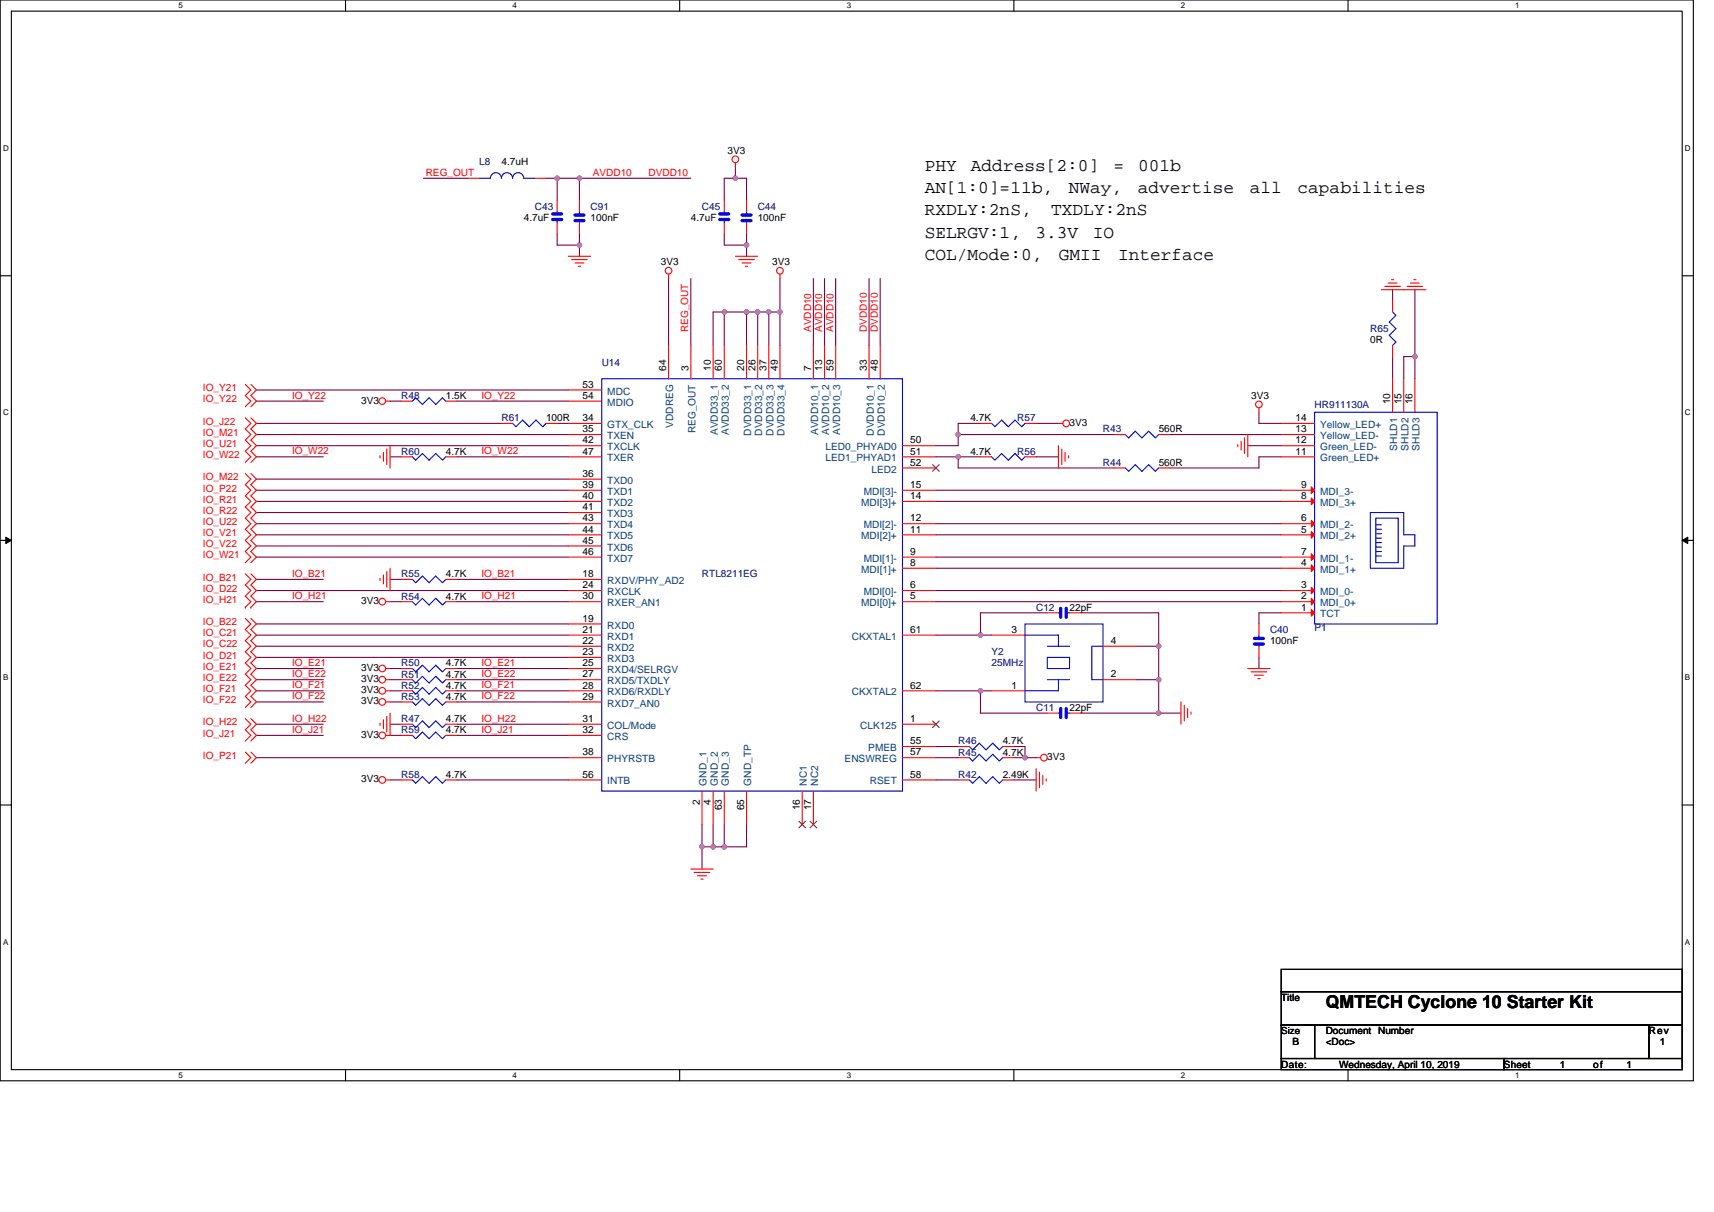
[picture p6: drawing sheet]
<svg xmlns="http://www.w3.org/2000/svg" width="297mm" height="210mm" viewBox="0 0 297 210" stroke-linecap="round" stroke-linejoin="round" font-family="sans-serif">
<path d="M0 0h293.5v187.2h-293.5zM2 1.9h289.5v183.4h-289.5z" fill="none" stroke="#000" stroke-width=".19"/>
<g fill="#fff">
<path d="M30.9 .2h.8v1.5h-.8z"/>
<path d="M30.9 185.5h.8v1.6h-.8z"/>
</g>
<path d="M59.9 0v1.9M59.9 185.3v1.9" fill="none" stroke="#000" stroke-width=".19"/>
<g fill="#fff">
<path d="M88.8 .2h.8v1.5h-.8z"/>
<path d="M88.8 185.5h.8v1.6h-.8z"/>
</g>
<path d="M117.8 0v1.9M117.8 185.3v1.9" fill="none" stroke="#000" stroke-width=".19"/>
<g fill="#fff">
<path d="M146.7 .2h.8v1.5h-.8z"/>
<path d="M146.7 185.5h.8v1.6h-.8z"/>
</g>
<path d="M175.7 0v1.9M175.7 185.3v1.9" fill="none" stroke="#000" stroke-width=".19"/>
<g fill="#fff">
<path d="M204.7 .2h.7v1.5h-.7z"/>
<path d="M204.7 185.5h.7v1.6h-.7z"/>
</g>
<path d="M233.6 0v1.9M233.6 185.3v1.9" fill="none" stroke="#000" stroke-width=".19"/>
<g fill="#fff">
<path d="M262.6 .2h.7v1.5h-.7z"/>
<path d="M262.6 185.5h.7v1.6h-.7z"/>
<path d="M.5 24.9h1v1.5h-1z"/>
<path d="M292 24.9h1v1.5h-1z"/>
<path d="M.5 70.7h1v1.5h-1z"/>
<path d="M292 70.7h1v1.5h-1z"/>
</g>
<path d="M0 47.8h2M291.5 47.8h2" fill="none" stroke="#000" stroke-width=".19"/>
<g fill="#fff">
<path d="M.5 116.5h.9v1.6h-.9z"/>
<path d="M292 116.5h.9v1.6h-.9z"/>
</g>
<path d="M0 93.6h2M291.5 93.6h2" fill="none" stroke="#000" stroke-width=".19"/>
<path d="M1 93.1l1 .5-1 .6zM291.5 93.6l1-.5v1.1z" fill="#000"/>
<path d="M1 93.1l1 .5-1 .6zM291.5 93.6l1-.5v1.1z" fill="none" stroke="#000" stroke-width=".17"/>
<g fill="#fff">
<path d="M.5 162.4h.9v1.5h-.9z"/>
<path d="M292 162.4h.9v1.5h-.9z"/>
</g>
<path d="M0 139.5h2M291.5 139.5h2M222 167.9h69.5v3.9h-69.5zM222 171.8h69.5v5.8h-69.5zM222 177.6h5.8v5.8h-5.8zM227.8 177.6h57.9v5.8h-57.9zM285.7 177.6h5.8v5.8h-5.8zM222 183.4h38.6v1.9h-38.6zM260.6 183.4h30.9v1.9h-30.9z" fill="none" stroke="#000" stroke-width=".19"/>
<g fill="none" stroke="#800040" stroke-width=".19">
<path d="M73.4 30.9h7.7M94.6 30.9h2M96.6 30.9v3.8M96.6 30.9h3.8M100.4 30.9h19.3M100.4 30.9v3.8M127.4 30.9h2v3.8M127.4 30.9h-1.9v3.8M127.4 29v1.9M96.6 40.5v2h3.8M100.4 42.5v1.9M100.4 40.5v2"/>
<path d="M115.9 48.3v11.5M119.7 48.3v11.5M125.5 40.5v2h3.9M125.5 54.1v5.7M125.5 54.1h-1.9v5.7M125.5 54.1h3.9M129.4 42.5v1.9M129.4 54.1h1.9M129.4 40.5v2M129.4 54.1v5.7M131.3 54.1h1.9M131.3 54.1v5.7"/>
<path d="M133.2 54.1h2M133.2 54.1v5.7M135.2 54.1v5.7M135.2 48.3v5.8M141 48.3v11.5M142.9 48.3v11.5M144.8 48.3v11.5M150.6 48.3v11.5M152.5 48.3v11.5M241.3 50.2v1.9M245.2 50.2v11.6M44.4 67.6h54.1"/>
<path d="M44.4 79.1h11.6M44.4 69.5h11.6M44.4 73.4h42.5M44.4 75.3h54.1M44.4 77.2h54.1M67.6 69.5h1.9M67.6 79.1h1.9M79.2 69.5h19.3M79.2 79.1h19.3M96.6 73.4h1.9M162.2 79.1h3.9M166.1 75.3h27"/>
<path d="M166.1 79.1h3.8M166.1 75.3v1.9h-3.9M166.1 79.1v2h27M169.9 73.4h-3.8v1.9M179.6 79.1h3.8M179.6 73.4h3.8M202.7 75.3h19.3M216.2 77.2h5.8M218.2 71.4v2h3.8M222 79.1h-3.8v2h-15.5M241.3 61.8v3.8M245.2 61.8h-1.9v3.8"/>
<path d="M245.2 61.8v3.8M44.4 83h54.1M44.4 84.9h54.1M44.4 86.9h54.1M44.4 88.8h54.1M44.4 90.7h54.1M44.4 92.7h54.1M44.4 94.6h54.1M44.4 96.5h54.1M162.2 84.9h59.8M162.2 86.9h59.8M162.2 90.7h59.8"/>
<path d="M162.2 92.7h59.8M162.2 96.5h59.8M162.2 98.5h59.8M44.4 100.4h11.6M44.4 108.1h54.1M44.4 110h54.1M44.4 112h54.1M44.4 113.9h54.1M44.4 102.3h54.1M44.4 115.8h11.6M44.4 117.8h11.6M44.4 119.7h11.6"/>
<path d="M44.4 104.2h11.6M67.6 115.8h1.9M67.6 117.8h1.9M67.6 119.7h1.9M67.6 104.2h1.9M67.6 100.4h1.9M79.2 115.8h19.3M79.2 117.8h19.3M79.2 119.7h19.3M79.2 104.2h19.3M79.2 100.4h19.3M162.2 119.7h7.7"/>
<path d="M162.2 110h7.7M162.2 102.3h59.8M162.2 104.2h59.8M169.9 110h1.9M169.9 119.7v3.8h11.6M169.9 119.7h1.9M181.5 106.2h-11.6v3.8M187.3 106.2h13.5v5.8M196.9 112h3.9M196.9 117.8h3.9M200.8 117.8v5.7M200.8 112v5.8"/>
<path d="M218.2 113.9v1.9M222 106.2h-3.8v1.9M44.4 121.6h11.6M44.4 125.5h11.6M44.4 127.4h11.6M44.4 131.3h54.1M67.6 125.5h1.9M67.6 121.6h1.9M67.6 135.1h1.9M67.6 127.4h1.9M79.2 125.5h19.3M79.2 121.6h19.3"/>
<path d="M79.2 127.4h19.3M79.2 135.1h19.3M162.2 135.1h3.9M162.2 131.3h3.9M162.2 129.3h3.9M175.7 135.1h3.9M175.7 131.3h1.9M175.7 129.3h1.9v2M177.6 131.3h2M187.3 123.5h13.5M200.8 123.5h3.9M121.7 146.7h1.9"/>
<path d="M121.7 142.8v3.9M121.7 146.7v3.9M123.6 146.7h1.9M123.6 142.8v3.9M125.5 142.8v3.9M129.4 142.8v3.9h-3.9"/>
</g>
<g fill="#f0f" stroke="#f0f" stroke-width=".19">
<circle cx="123.6" cy="146.7" r=".38"/>
<circle cx="121.7" cy="146.7" r=".38"/>
<circle cx="125.5" cy="146.7" r=".38"/>
<circle cx="169.9" cy="110" r=".38"/>
<circle cx="200.8" cy="112" r=".38"/>
<circle cx="200.8" cy="123.5" r=".38"/>
<circle cx="200.8" cy="117.8" r=".38"/>
<circle cx="169.9" cy="119.7" r=".38"/>
<circle cx="166.1" cy="75.3" r=".38"/>
<circle cx="166.1" cy="79.1" r=".38"/>
<circle cx="177.6" cy="131.3" r=".38"/>
<circle cx="96.6" cy="30.9" r=".38"/>
<circle cx="100.4" cy="42.5" r=".38"/>
<circle cx="100.4" cy="30.9" r=".38"/>
<circle cx="129.4" cy="42.5" r=".38"/>
<circle cx="127.4" cy="30.9" r=".38"/>
<circle cx="245.2" cy="61.8" r=".38"/>
<circle cx="125.5" cy="54" r=".38"/>
<circle cx="129.4" cy="54" r=".38"/>
<circle cx="133.2" cy="54" r=".38"/>
<circle cx="131.3" cy="54" r=".38"/>
<circle cx="135.2" cy="54" r=".38"/>
</g>
<g fill="none" stroke="#f00" stroke-width=".19">
<path d="M81.1 30.9h1.9M92.7 30.9h1.9M96.6 34.7v2M96.6 38.6v1.9M100.4 38.6v1.9M100.4 34.7v2M125.5 34.7v2M125.5 38.6v1.9M127.4 28.2v.8M129.4 38.6v1.9M129.4 34.7v2M98.5 44.4h3.9"/>
<path d="M99.1 45h2.7M99.6 45.6h1.6M100.2 46.1h.4M115.9 47.5v.8M115.9 59.8v5.8M119.7 59.8v5.8M123.6 59.8v5.8M125.5 59.8v5.8M127.4 44.4h3.9M128 45h2.7M128.6 45.6h1.6M129.2 46.1h.4"/>
<path d="M129.4 59.8v5.8M131.3 59.8v5.8M133.2 59.8v5.8M135.2 47.5v.8M135.2 59.8v5.8M141 59.8v5.8M142.9 59.8v5.8M144.8 59.8v5.8M150.6 59.8v5.8M152.5 59.8v5.8M239.4 50.2h7.7M240 49.6h2.7"/>
<path d="M240.6 49h1.5M241.1 48.5h.4M241.3 52.1v2M241.3 59.8v2M243.8 49.6h2.8M244.4 49h1.6M245 48.5h.4M42.5 72.4l1 1-1 .9 1 1-1 1 1 .9-1 1 1 .9-1 1M42.5 66.6l1 1-1 .9 1 1-1 1M43.5 72.4l.9 1-.9 .9 .9 1-.9 1 .9 .9-.9 1 .9 .9-.9 1M43.5 66.6l.9 1-.9 .9 .9 1-.9 1M65.9 79v.3"/>
<path d="M66.4 78.4v1.5M66.8 69.5h.8M67 77.8v2.7M67.6 77.2v3.9M69.5 69.5h2M69.5 79.1h2M77.3 69.5h1.9M77.3 79.1h1.9M86.9 73.4h1.9M94.6 73.4h2M98.5 73.4h5.8M98.5 75.3h5.8"/>
<path d="M98.5 77.2h5.8M98.5 79.1h5.8M98.5 67.6h5.8M98.5 69.5h5.8M156.4 77.2h5.8M156.4 79.1h5.8M169.9 79.1h1.9M169.9 73.4h1.9M177.6 79.1h2M177.6 73.4h2M183.4 73.4h.8M183.4 77.2v3.9"/>
<path d="M184 77.8v2.7M184.6 78.4v1.5M185.2 79v.3M193.1 75.3h1.9M200.8 75.3h1.9M214.5 77v.4M215.1 76.4v1.6M215.7 75.9v2.7M216.2 75.3v3.8M218.2 70.7v.7M222 79.1h5.8M222 77.2h5.8"/>
<path d="M222 75.3h5.8M222 73.4h5.8M241.3 65.6v5.8M243.3 65.6v5.8M245.2 65.6v5.8M42.5 99.4l1 1-1 .9 1 1-1 1 1 .9-1 1M42.5 82l1 1-1 1 1 .9-1 1 1 1-1 .9 1 1-1 1 1 .9-1 1 1 1-1 .9 1 1-1 1 1 .9-1 1M43.5 99.4l.9 1-.9 .9 .9 1-.9 1 .9 .9-.9 1M43.5 82l.9 1-.9 1 .9 .9-.9 1 .9 1-.9 .9 .9 1-.9 1 .9 .9-.9 1 .9 1-.9 .9 .9 1-.9 1 .9 .9-.9 1M66.4 99.6v1.6M67 99v2.7M67.6 98.5v3.8"/>
<path d="M98.5 83h5.8M98.5 84.9h5.8M98.5 86.9h5.8M98.5 88.8h5.8M98.5 90.7h5.8M98.5 92.7h5.8M98.5 94.6h5.8M98.5 96.5h5.8M156.4 98.5h5.8M156.4 96.5h5.8M156.4 92.7h5.8M156.4 90.7h5.8"/>
<path d="M156.4 86.9h5.8M156.4 84.9h5.8M156.4 81.1h5.8M193.1 81.1h1.9M200.8 81.1h1.9M222 98.5h5.8M222 96.5h5.8M222 92.7h5.8M222 90.7h5.8M222 86.9h5.8M222 84.9h5.8M42.5 107.1l1 1-1 1 1 .9-1 1 1 1-1 .9 1 1-1 1 1 .9-1 1 1 1-1 .9 1 1-1 1 1 .9-1 1"/>
<path d="M42.5 105.2h.1M43.5 107.1l.9 1-.9 1 .9 .9-.9 1 .9 1-.9 .9 .9 1-.9 1 .9 .9-.9 1 .9 1-.9 .9 .9 1-.9 1 .9 .9-.9 1M43.5 105.2h.1M65.9 100.2v.4M66.8 115.8h.8M66.8 117.8h.8M66.8 119.7h.8M66.8 104.2h.8M69.5 100.4h2M69.5 115.8h2M69.5 117.8h2M69.5 119.7h2"/>
<path d="M69.5 104.2h2M77.3 100.4h1.9M77.3 115.8h1.9M77.3 117.8h1.9M77.3 119.7h1.9M77.3 104.2h1.9M98.5 100.4h5.8M98.5 108.1h5.8M98.5 110h5.8M98.5 112h5.8M98.5 113.9h5.8M98.5 102.3h5.8"/>
<path d="M98.5 115.8h5.8M98.5 117.8h5.8M98.5 119.7h5.8M98.5 104.2h5.8M156.4 104.2h5.8M156.4 102.3h5.8M156.4 110h5.8M156.4 119.7h5.8M171.8 119.7h5.8M171.8 110h5.8M181.5 106.2h1.9M185.4 106.2h1.9"/>
<path d="M191.1 117.8h5.8M191.1 112h5.8M216.2 115.8h3.9M216.8 116.4h2.7M217.4 117h1.5M218 117.6h.4M218.2 112v1.9M218.2 108.1v1.9M222 104.2h5.8M222 102.3h5.8M222 106.2h5.8M42.5 124.5l1 1-1 .9 1 1-1 1"/>
<path d="M42.5 130.3l1 1-1 .9M43.5 124.5l.9 1-.9 .9 .9 1-.9 1M43.5 130.3l.9 1-.9 .9M65.9 125.3v.4M66.4 124.7v1.6M66.8 121.6h.8M66.8 135.1h.8M67 124.1v2.7M67.6 123.5v3.9h-.8M69.5 125.5h2M69.5 135.1h2M69.5 127.4h2"/>
<path d="M69.5 121.6h2M77.3 125.5h1.9M77.3 135.1h1.9M77.3 127.4h1.9M77.3 121.6h1.9M98.5 121.6h5.8M98.5 125.5h5.8M98.5 127.4h5.8M98.5 131.3h5.8M98.5 135.1h5.8M121.7 137.1v5.7M123.6 137.1v5.7"/>
<path d="M125.5 137.1v5.7M129.4 137.1v5.7M139 137.1v5.7M141 137.1v5.7M156.4 125.5h5.8M156.4 129.3h5.8M156.4 131.3h5.8M156.4 135.1h5.8M166.1 131.3h1.9M166.1 129.3h1.9M166.1 135.1h1.9M173.8 131.3h1.9"/>
<path d="M173.8 129.3h1.9M173.8 135.1h1.9M179.6 131.3h.7M179.6 133.2v3.9M180.1 133.8v2.7M180.7 134.4v1.5M181.3 134.9v.4M181.5 123.5h1.9M185.4 123.5h1.9M204.7 121.6v3.9M205.2 122.2v2.7M205.8 122.8v1.5"/>
<path d="M206.4 123.4v.3M119.7 150.6h3.9M120.3 151.1h2.7M120.9 151.7h1.5M121.5 152.3h.3"/>
<circle cx="127.4" cy="27.6" r=".58"/>
<circle cx="115.9" cy="46.9" r=".58"/>
<circle cx="135.2" cy="46.9" r=".58"/>
<circle cx="66.2" cy="69.5" r=".58"/>
<circle cx="184.8" cy="73.4" r=".58"/>
<circle cx="218.2" cy="70.1" r=".58"/>
<circle cx="66.2" cy="104.2" r=".58"/>
<circle cx="66.2" cy="117.8" r=".58"/>
<circle cx="66.2" cy="119.7" r=".58"/>
<circle cx="66.2" cy="115.8" r=".58"/>
<circle cx="66.2" cy="135.1" r=".58"/>
<circle cx="66.2" cy="121.6" r=".58"/>
<circle cx="66.2" cy="127.4" r=".58"/>
<circle cx="180.9" cy="131.3" r=".58"/>
</g>
<g fill="none" stroke="#00f" stroke-width=".19">
<path d="M83 30.9h2a.96 .96 0 0 1 .9-1 .96 .96 0 0 1 1 1 .97 .97 0 0 1 1-1 .97 .97 0 0 1 .9 1 .97 .97 0 0 1 1-1 .97 .97 0 0 1 1 1h1.9M96.6 38v.6M96.6 36.7v.4M100.4 38.2v.4M100.4 36.7v.6M125.5 38v.6M125.5 36.7v.4M129.4 38.2v.4M129.4 36.7v.6M241.3 54.1l.6 .5-1.1 1.2 1.1 1.1-1.1 1.2 1.1 1.2-.6 .5M77.3 69.5l-.6-.6-1.2 1.2-1.1-1.2-1.2 1.2-1.2-1.2-.5 .6M77.3 79.1l-.6 .6-1.2-1.1-1.1 1.1-1.2-1.1-1.2 1.1-.5-.6"/>
<path d="M94.6 73.4l-.5 .5-1.2-1.1-1.2 1.1-1.1-1.1-1.2 1.1-.6-.5M104.3 65.6h52.1v71.5h-52.1zM171.8 79.1l.6 .6 1.2-1.1 1.1 1.1 1.2-1.1 1.2 1.1 .5-.6M171.8 73.4l.6 .5 1.2-1.1 1.1 1.1 1.2-1.1 1.2 1.1 .5-.5M200.8 75.3l-.6 .6-1.1-1.2-1.2 1.2-1.2-1.2-1.1 1.2-.6-.6M227.8 71.4h21.3v36.7h-21.3zM200.8 81.1l-.6 .6-1.1-1.2-1.2 1.2-1.2-1.2-1.1 1.2-.6-.6M237.5 88.8h5.8v3.9h1.9v1.9h-1.9v3.9h-5.8zM238.4 89.8h3.9v7.7h-3.9zM238.4 94.8h1M238.4 94h1M238.4 96.3h1"/>
<path d="M238.4 93.2h1M238.4 95.6h1M238.4 92.5h1M238.4 91.7h1M238.4 90.9h1M77.3 100.4l-.6 .6-1.2-1.2-1.1 1.2-1.2-1.2-1.2 1.2-.5-.6M77.3 115.8l-.6 .6-1.2-1.2-1.1 1.2-1.2-1.2-1.2 1.2-.5-.6M77.3 117.8l-.6 .5-1.2-1.1-1.1 1.1-1.2-1.1-1.2 1.1-.5-.5M77.3 119.7l-.6 .6-1.2-1.2-1.1 1.2-1.2-1.2-1.2 1.2-.5-.6M77.3 104.2l-.6 .6-1.2-1.1-1.1 1.1-1.2-1.1-1.2 1.1-.5-.6M177.6 108.1h13.5v13.5h-13.5zM177.6 110h5.8v2"/>
<path d="M181.5 113.9h3.9v1.9h-3.9zM181.5 117.8h3.9M181.5 112h3.9M183.4 117.8v1.9h-5.8M183.4 106.2h.4M184.8 106.2h.6M191.1 112h-1.9v5.8h1.9M218.2 111.6v.4M218.2 110v.6M77.3 125.5l-.6 .6-1.2-1.2-1.1 1.2-1.2-1.2-1.2 1.2-.5-.6M77.3 135.1l-.6 .6-1.2-1.1-1.1 1.1-1.2-1.1-1.2 1.1-.5-.6M77.3 127.4l-.6 .6-1.2-1.2-1.1 1.2-1.2-1.2-1.2 1.2-.5-.6"/>
<path d="M77.3 121.6l-.6 .6-1.2-1.2-1.1 1.2-1.2-1.2-1.2 1.2-.5-.6M173.8 131.3l-.6 .5-1.2-1.1-1.1 1.1-1.2-1.1-1.1 1.1-.6-.5M173.8 129.3l-.6 .6-1.2-1.1-1.1 1.1-1.2-1.1-1.1 1.1-.6-.6M173.8 135.1l-.6 .6-1.2-1.1-1.1 1.1-1.2-1.1-1.1 1.1-.6-.6M183.4 123.5h.4M184.8 123.5h.6"/>
</g>
<g fill="#f00" stroke="#f00" stroke-width=".19">
<path d="M227.2 103.7l.6 .5-.6 .6z"/>
<path d="M227.2 101.7l.6 .6-.6 .6z"/>
<path d="M227.2 97.9l.6 .6-.6 .5z"/>
<path d="M227.2 95.9l.6 .6-.6 .6z"/>
<path d="M227.2 92.1l.6 .6-.6 .5z"/>
<path d="M227.2 90.2l.6 .5-.6 .6z"/>
<path d="M227.2 86.3l.6 .6-.6 .5z"/>
<path d="M227.2 84.4l.6 .5-.6 .6z"/>
<path d="M227.2 105.6l.6 .6-.6 .5z"/>
</g>
<g fill="none" stroke="#00f" stroke-width=".58">
<path d="M95.8 38h1.5M95.8 37.1h1.5M99.6 38.2h1.6M99.6 37.3h1.6M124.7 38h1.6M124.7 37.1h1.6M128.6 38.2h1.6M128.6 37.3h1.6M183.8 105.4v1.5M184.8 105.4v1.5M217.4 111.6h1.5M217.4 110.6h1.5"/>
<path d="M183.8 122.8v1.5M184.8 122.8v1.5"/>
</g>
<path d="M161.6 80.5l1.2 1.2M162.8 80.5l-1.2 1.2M161.6 124.9l1.2 1.2M162.8 124.9l-1.2 1.2M138.5 142.3l1.1 1.1M139.6 142.3l-1.2 1.1M140.4 142.3l1.1 1.1M141.5 142.3l-1.1 1.1" fill="none" stroke="#804000" stroke-width=".17"/>
<g font-size="3.1">
<text x="160.3" y="29.6">PHY</text>
<text x="168.3" y="29.6">Address[2:0]</text>
<text x="192.9" y="29.6">=</text>
<text x="197.2" y="29.6">001b</text>
<text x="160.3" y="33.5">AN[1:0]=11b,</text>
<text x="185.2" y="33.5">NWay,</text>
<text x="197.2" y="33.5">advertise</text>
<text x="216.6" y="33.5">all</text>
<text x="224.9" y="33.5">capabilities</text>
<text x="160.3" y="37.3">RXDLY:2nS,</text>
<text x="160.3" y="41.2">SELRGV:1,</text>
<text x="179.4" y="41.2">3.3V</text>
<text x="182.2" y="37.3">TXDLY:2nS</text>
<text x="189.4" y="41.2">IO</text>
<text x="160.3" y="45">COL/Mode:0,</text>
<text x="183.5" y="45">GMII</text>
<text x="193.8" y="45">Interface</text>
<text x="229.8" y="174.6">QMTECH Cyclone 10 Starter Kit</text>
</g>
<g font-size="1.7" fill="#000080">
<text x="83" y="28.6">L8</text>
<text x="92.7" y="36.3">C43</text>
<text x="102.4" y="36.3">C91</text>
<text x="121.7" y="36.3">C45</text>
<text x="131.3" y="36.3">C44</text>
<text x="237.5" y="57.6">R65</text>
<text x="104.3" y="63.3">U14</text>
<text x="69.5" y="69.1">R48</text>
<text x="227.8" y="70.7">HR911130A</text>
<text x="86.9" y="73">R61</text>
<text x="176.3" y="73">R57</text>
<text x="191.1" y="74.9">R43</text>
<text x="69.5" y="78.8">R60</text>
<text x="176.3" y="78.8">R56</text>
<text x="191.1" y="80.7">R44</text>
<text x="69.5" y="100">R55</text>
<text x="121.7" y="100">RTL8211EG</text>
<text x="69.5" y="103.9">R54</text>
<text x="179.6" y="105.8">C12</text>
<text x="171.8" y="113.5">Y2</text>
<text x="220.1" y="109.7">C40</text>
<text x="227.8" y="109.3">P1</text>
<text x="69.5" y="115.5">R50</text>
<text x="69.5" y="117.4">R51</text>
<text x="69.5" y="119.3">R52</text>
<text x="171.8" y="115.5">25MHz</text>
<text x="69.5" y="125.1">R47</text>
<text x="69.5" y="121.3">R53</text>
<text x="179.6" y="123.2">C11</text>
<text x="69.5" y="127">R59</text>
<text x="166.1" y="130.9">R45</text>
<text x="166.1" y="129">R46</text>
<text x="69.5" y="134.8">R58</text>
<text x="166.1" y="134.8">R42</text>
</g>
<g font-size="1.7">
<text x="86.9" y="28.6">4.7uH</text>
<text x="126.1" y="26.7">3V3</text>
<text x="90.8" y="38.2">4.7uF</text>
<text x="102.4" y="38.2">100nF</text>
<text x="119.7" y="38.2">4.7uF</text>
<text x="131.3" y="38.2">100nF</text>
<text x="114.5" y="46">3V3</text>
<text x="133.8" y="46">3V3</text>
<text x="237.5" y="59.5">0R</text>
<text x="115.5" y="64.3" transform="rotate(-90 115.5 64.3)">64</text>
<text x="119.3" y="64.3" transform="rotate(-90 119.3 64.3)">3</text>
<text x="123.2" y="64.3" transform="rotate(-90 123.2 64.3)">10</text>
<text x="125.1" y="64.3" transform="rotate(-90 125.1 64.3)">60</text>
<text x="129" y="64.3" transform="rotate(-90 129 64.3)">20</text>
<text x="130.9" y="64.3" transform="rotate(-90 130.9 64.3)">26</text>
<text x="132.8" y="64.3" transform="rotate(-90 132.8 64.3)">37</text>
<text x="134.8" y="64.3" transform="rotate(-90 134.8 64.3)">49</text>
<text x="140.6" y="64.3" transform="rotate(-90 140.6 64.3)">7</text>
<text x="142.5" y="64.3" transform="rotate(-90 142.5 64.3)">13</text>
<text x="144.4" y="64.3" transform="rotate(-90 144.4 64.3)">59</text>
<text x="150.2" y="64.3" transform="rotate(-90 150.2 64.3)">33</text>
<text x="152.1" y="64.3" transform="rotate(-90 152.1 64.3)">48</text>
<text x="62.6" y="69.9">3V3</text>
<text x="77.3" y="69.1">1.5K</text>
<text x="101" y="67.2">53</text>
<text x="101" y="69.1">54</text>
<text x="216.8" y="69.1">3V3</text>
<text x="240.9" y="70.1" transform="rotate(-90 240.9 70.1)">10</text>
<text x="242.9" y="70.1" transform="rotate(-90 242.9 70.1)">15</text>
<text x="244.8" y="70.1" transform="rotate(-90 244.8 70.1)">16</text>
<text x="94.6" y="73">100R</text>
<text x="101" y="73">34</text>
<text x="101" y="74.9">35</text>
<text x="101" y="76.8">42</text>
<text x="157.8" y="76.8">50</text>
<text x="168.2" y="73">4.7K</text>
<text x="185.4" y="73.8">3V3</text>
<text x="200.8" y="74.9">560R</text>
<text x="224.5" y="76.8">12</text>
<text x="224.5" y="74.9">13</text>
<text x="224.5" y="73">14</text>
<text x="77.3" y="78.8">4.7K</text>
<text x="101" y="82.6">36</text>
<text x="101" y="78.8">47</text>
<text x="157.8" y="80.7">52</text>
<text x="157.8" y="78.8">51</text>
<text x="168.2" y="78.8">4.7K</text>
<text x="200.8" y="80.7">560R</text>
<text x="224.5" y="78.8">11</text>
<text x="101" y="84.5">39</text>
<text x="101" y="86.5">40</text>
<text x="101" y="88.4">41</text>
<text x="157.8" y="84.5">15</text>
<text x="157.8" y="86.5">14</text>
<text x="225.5" y="86.5">8</text>
<text x="225.5" y="84.5">9</text>
<text x="101" y="90.3">43</text>
<text x="101" y="92.3">44</text>
<text x="101" y="94.2">45</text>
<text x="157.8" y="90.3">12</text>
<text x="157.8" y="92.3">11</text>
<text x="225.5" y="92.3">5</text>
<text x="225.5" y="90.3">6</text>
<text x="77.3" y="100">4.7K</text>
<text x="101" y="100">18</text>
<text x="101" y="101.9">24</text>
<text x="101" y="96.1">46</text>
<text x="157.8" y="101.9">6</text>
<text x="157.8" y="96.1">9</text>
<text x="157.8" y="98.1">8</text>
<text x="225.5" y="101.9">3</text>
<text x="225.5" y="98.1">4</text>
<text x="225.5" y="96.1">7</text>
<text x="62.6" y="104.7">3V3</text>
<text x="77.3" y="103.9">4.7K</text>
<text x="101" y="107.7">19</text>
<text x="101" y="103.8">30</text>
<text x="157.8" y="103.8">5</text>
<text x="185.4" y="105.8">22pF</text>
<text x="225.5" y="103.8">2</text>
<text x="225.5" y="105.8">1</text>
<text x="101" y="109.6">21</text>
<text x="101" y="111.6">22</text>
<text x="101" y="113.5">23</text>
<text x="157.8" y="109.6">61</text>
<text x="175.3" y="109.6">3</text>
<text x="192.5" y="111.6">4</text>
<text x="220.1" y="111.6">100nF</text>
<text x="62.6" y="116.2">3V3</text>
<text x="62.6" y="118.2">3V3</text>
<text x="77.3" y="115.5">4.7K</text>
<text x="77.3" y="117.4">4.7K</text>
<text x="77.3" y="119.3">4.7K</text>
<text x="101" y="115.4">25</text>
<text x="101" y="117.4">27</text>
<text x="101" y="119.3">28</text>
<text x="157.8" y="119.3">62</text>
<text x="175.3" y="119.3">1</text>
<text x="192.5" y="117.4">2</text>
<text x="62.6" y="120.1">3V3</text>
<text x="62.6" y="122">3V3</text>
<text x="77.3" y="125.1">4.7K</text>
<text x="77.3" y="121.3">4.7K</text>
<text x="101" y="121.2">29</text>
<text x="101" y="125.1">31</text>
<text x="157.8" y="125.1">1</text>
<text x="185.4" y="123.2">22pF</text>
<text x="62.6" y="127.8">3V3</text>
<text x="77.3" y="127">4.7K</text>
<text x="101" y="127">32</text>
<text x="101" y="130.9">38</text>
<text x="157.8" y="128.9">55</text>
<text x="157.8" y="130.9">57</text>
<text x="173.8" y="130.9">4.7K</text>
<text x="173.8" y="129">4.7K</text>
<text x="181.5" y="131.7">3V3</text>
<text x="62.6" y="135.5">3V3</text>
<text x="77.3" y="134.8">4.7K</text>
<text x="101" y="134.7">56</text>
<text x="157.8" y="134.7">58</text>
<text x="173.8" y="134.8">2.49K</text>
<text x="121.3" y="139.4" transform="rotate(-90 121.3 139.4)">2</text>
<text x="123.2" y="139.4" transform="rotate(-90 123.2 139.4)">4</text>
<text x="125.1" y="140.4" transform="rotate(-90 125.1 140.4)">63</text>
<text x="129" y="140.4" transform="rotate(-90 129 140.4)">65</text>
<text x="138.6" y="140.4" transform="rotate(-90 138.6 140.4)">16</text>
<text x="140.6" y="140.4" transform="rotate(-90 140.6 140.4)">17</text>
<text x="222" y="173.4">Title</text>
<text x="222" y="179.1">Size</text>
<text x="229.8" y="179.2">Document Number</text>
<text x="285.7" y="179.2">Rev</text>
<text x="222" y="185">Date:</text>
<text x="224" y="181.1">B</text>
<text x="229.8" y="181.1">&lt;Doc&gt;</text>
<text x="232.1" y="185">Wednesday, April 10, 2019</text>
<text x="260.6" y="185">Sheet</text>
<text x="270.3" y="185">1</text>
<text x="276.1" y="185">of</text>
<text x="281.9" y="185">1</text>
<text x="287.7" y="181.1">1</text>
</g>
<g font-size="1.7" fill="#f00">
<text x="73.8" y="30.4">REG_OUT</text>
<text x="102.7" y="30.5">AVDD10</text>
<text x="112.4" y="30.5">DVDD10</text>
<text x="119.3" y="57.5" transform="rotate(-90 119.3 57.5)">REG_OUT</text>
<text x="140.6" y="57.5" transform="rotate(-90 140.6 57.5)">AVDD10</text>
<text x="142.5" y="57.5" transform="rotate(-90 142.5 57.5)">AVDD10</text>
<text x="144.4" y="57.5" transform="rotate(-90 144.4 57.5)">AVDD10</text>
<text x="150.2" y="57.5" transform="rotate(-90 150.2 57.5)">DVDD10</text>
<text x="152.2" y="57.5" transform="rotate(-90 152.2 57.5)">DVDD10</text>
<text x="35.2" y="67.8">IO_Y21</text>
<text x="35.2" y="69.7">IO_Y22</text>
<text x="50.6" y="69">IO_Y22</text>
<text x="83.4" y="69">IO_Y22</text>
<text x="35.2" y="73.6">IO_J22</text>
<text x="35.2" y="75.5">IO_M21</text>
<text x="35.2" y="77.4">IO_U21</text>
<text x="35.2" y="83.2">IO_M22</text>
<text x="35.2" y="79.4">IO_W22</text>
<text x="50.6" y="78.7">IO_W22</text>
<text x="83.4" y="78.7">IO_W22</text>
<text x="35.2" y="85.2">IO_P22</text>
<text x="35.2" y="87.1">IO_R21</text>
<text x="35.2" y="89">IO_R22</text>
<text x="35.2" y="90.9">IO_U22</text>
<text x="35.2" y="92.9">IO_V21</text>
<text x="35.2" y="94.8">IO_V22</text>
<text x="35.2" y="100.6">IO_B21</text>
<text x="35.2" y="96.7">IO_W21</text>
<text x="50.6" y="99.9">IO_B21</text>
<text x="83.4" y="99.9">IO_B21</text>
<text x="35.2" y="102.5">IO_D22</text>
<text x="35.2" y="104.5">IO_H21</text>
<text x="50.6" y="103.8">IO_H21</text>
<text x="83.4" y="103.8">IO_H21</text>
<text x="35.2" y="108.3">IO_B22</text>
<text x="35.2" y="110.2">IO_C21</text>
<text x="35.2" y="112.2">IO_C22</text>
<text x="35.2" y="114.1">IO_D21</text>
<text x="35.2" y="116">IO_E21</text>
<text x="35.2" y="118">IO_E22</text>
<text x="35.2" y="119.9">IO_F21</text>
<text x="50.6" y="115.4">IO_E21</text>
<text x="50.6" y="117.3">IO_E22</text>
<text x="50.6" y="119.2">IO_F21</text>
<text x="83.4" y="115.4">IO_E21</text>
<text x="83.4" y="117.3">IO_E22</text>
<text x="83.4" y="119.2">IO_F21</text>
<text x="35.2" y="121.8">IO_F22</text>
<text x="35.2" y="125.7">IO_H22</text>
<text x="50.6" y="121.2">IO_F22</text>
<text x="50.6" y="125">IO_H22</text>
<text x="83.4" y="125">IO_H22</text>
<text x="83.4" y="121.2">IO_F22</text>
<text x="35.2" y="127.6">IO_J21</text>
<text x="35.2" y="131.5">IO_P21</text>
<text x="50.6" y="127">IO_J21</text>
<text x="83.4" y="127">IO_J21</text>
</g>
<g font-size="1.7" fill="#004080">
<text x="105.2" y="68.4">MDC</text>
<text x="105.2" y="70.3">MDIO</text>
<text x="105.2" y="74.1">GTX_CLK</text>
<text x="105.2" y="76.1">TXEN</text>
<text x="116.7" y="74.1" transform="rotate(-90 116.7 74.1)">VDDREG</text>
<text x="120.5" y="75.1" transform="rotate(-90 120.5 75.1)">REG_OUT</text>
<text x="124.4" y="75.4" transform="rotate(-90 124.4 75.4)">AVDD33_1</text>
<text x="126.3" y="75.4" transform="rotate(-90 126.3 75.4)">AVDD33_2</text>
<text x="130.2" y="75.5" transform="rotate(-90 130.2 75.5)">DVDD33_1</text>
<text x="132.1" y="75.5" transform="rotate(-90 132.1 75.5)">DVDD33_2</text>
<text x="134" y="75.5" transform="rotate(-90 134 75.5)">DVDD33_3</text>
<text x="136" y="75.5" transform="rotate(-90 136 75.5)">DVDD33_4</text>
<text x="141.8" y="75.4" transform="rotate(-90 141.8 75.4)">AVDD10_1</text>
<text x="143.7" y="75.4" transform="rotate(-90 143.7 75.4)">AVDD10_2</text>
<text x="145.6" y="75.4" transform="rotate(-90 145.6 75.4)">AVDD10_3</text>
<text x="151.4" y="75.5" transform="rotate(-90 151.4 75.5)">DVDD10_1</text>
<text x="153.3" y="75.5" transform="rotate(-90 153.3 75.5)">DVDD10_2</text>
<text x="228.8" y="76.1">Yellow_LED-</text>
<text x="228.8" y="74.1">Yellow_LED+</text>
<text x="105.2" y="83.8">TXD0</text>
<text x="105.2" y="78">TXCLK</text>
<text x="105.2" y="79.9">TXER</text>
<text x="143" y="78">LED0_PHYAD0</text>
<text x="143" y="79.9">LED1_PHYAD1</text>
<text x="151" y="81.9">LED2</text>
<text x="228.8" y="79.9">Green_LED+</text>
<text x="228.8" y="78">Green_LED-</text>
<text x="242.1" y="78.1" transform="rotate(-90 242.1 78.1)">SHLD1</text>
<text x="244.1" y="78.1" transform="rotate(-90 244.1 78.1)">SHLD2</text>
<text x="246" y="78.1" transform="rotate(-90 246 78.1)">SHLD3</text>
<text x="105.2" y="85.7">TXD1</text>
<text x="105.2" y="87.7">TXD2</text>
<text x="105.2" y="89.6">TXD3</text>
<text x="149.2" y="87.7">MDI[3]+</text>
<text x="149.7" y="85.7">MDI[3]-</text>
<text x="228.8" y="87.7">MDI_3+</text>
<text x="228.8" y="85.7">MDI_3-</text>
<text x="105.2" y="91.5">TXD4</text>
<text x="105.2" y="93.4">TXD5</text>
<text x="105.2" y="95.4">TXD6</text>
<text x="149.2" y="93.4">MDI[2]+</text>
<text x="149.7" y="91.5">MDI[2]-</text>
<text x="228.8" y="93.4">MDI_2+</text>
<text x="228.8" y="91.5">MDI_2-</text>
<text x="105.2" y="101.2">RXDV/PHY_AD2</text>
<text x="105.2" y="97.3">TXD7</text>
<text x="149.2" y="99.2">MDI[1]+</text>
<text x="149.7" y="97.3">MDI[1]-</text>
<text x="228.8" y="99.2">MDI_1+</text>
<text x="228.8" y="97.3">MDI_1-</text>
<text x="105.2" y="103.1">RXCLK</text>
<text x="105.2" y="105">RXER_AN1</text>
<text x="149.2" y="105">MDI[0]+</text>
<text x="149.7" y="103.1">MDI[0]-</text>
<text x="228.8" y="105">MDI_0+</text>
<text x="228.8" y="103.1">MDI_0-</text>
<text x="228.8" y="107">TCT</text>
<text x="105.2" y="108.9">RXD0</text>
<text x="105.2" y="110.8">RXD1</text>
<text x="105.2" y="112.8">RXD2</text>
<text x="147.6" y="110.8">CKXTAL1</text>
<text x="105.2" y="114.7">RXD3</text>
<text x="105.2" y="116.6">RXD4/SELRGV</text>
<text x="105.2" y="118.5">RXD5/TXDLY</text>
<text x="105.2" y="120.5">RXD6/RXDLY</text>
<text x="105.2" y="122.4">RXD7_AN0</text>
<text x="147.6" y="120.5">CKXTAL2</text>
<text x="105.2" y="126.3">COL/Mode</text>
<text x="105.2" y="128.2">CRS</text>
<text x="149.1" y="126.3">CLK125</text>
<text x="150.5" y="130.1">PMEB</text>
<text x="105.2" y="132.1">PHYRSTB</text>
<text x="105.2" y="135.9">INTB</text>
<text x="122.5" y="136.1" transform="rotate(-90 122.5 136.1)">GND_1</text>
<text x="124.4" y="136.1" transform="rotate(-90 124.4 136.1)">GND_2</text>
<text x="126.3" y="136.1" transform="rotate(-90 126.3 136.1)">GND_3</text>
<text x="130.2" y="136.1" transform="rotate(-90 130.2 136.1)">GND_TP</text>
<text x="139.8" y="136.1" transform="rotate(-90 139.8 136.1)">NC1</text>
<text x="141.8" y="136.1" transform="rotate(-90 141.8 136.1)">NC2</text>
<text x="146.4" y="132.1">ENSWREG</text>
<text x="150.8" y="135.9">RSET</text>
</g>
<g font-size="1.4">
<text x="30.9" y="1.4">5</text>
<text x="88.8" y="1.4">4</text>
<text x="146.7" y="1.4">3</text>
<text x="204.7" y="1.4">2</text>
<text x="262.6" y="1.4">1</text>
<text x=".5" y="26.1">D</text>
<text x="292" y="26.1">D</text>
<text x=".5" y="71.9">C</text>
<text x="292" y="71.9">C</text>
<text x=".5" y="117.8">B</text>
<text x="292" y="117.8">B</text>
<text x=".5" y="163.6">A</text>
<text x="292" y="163.6">A</text>
<text x="30.9" y="186.8">5</text>
<text x="88.8" y="186.8">4</text>
<text x="146.7" y="186.8">3</text>
<text x="204.7" y="186.8">2</text>
<text x="262.6" y="186.8">1</text>
</g>
</svg>
